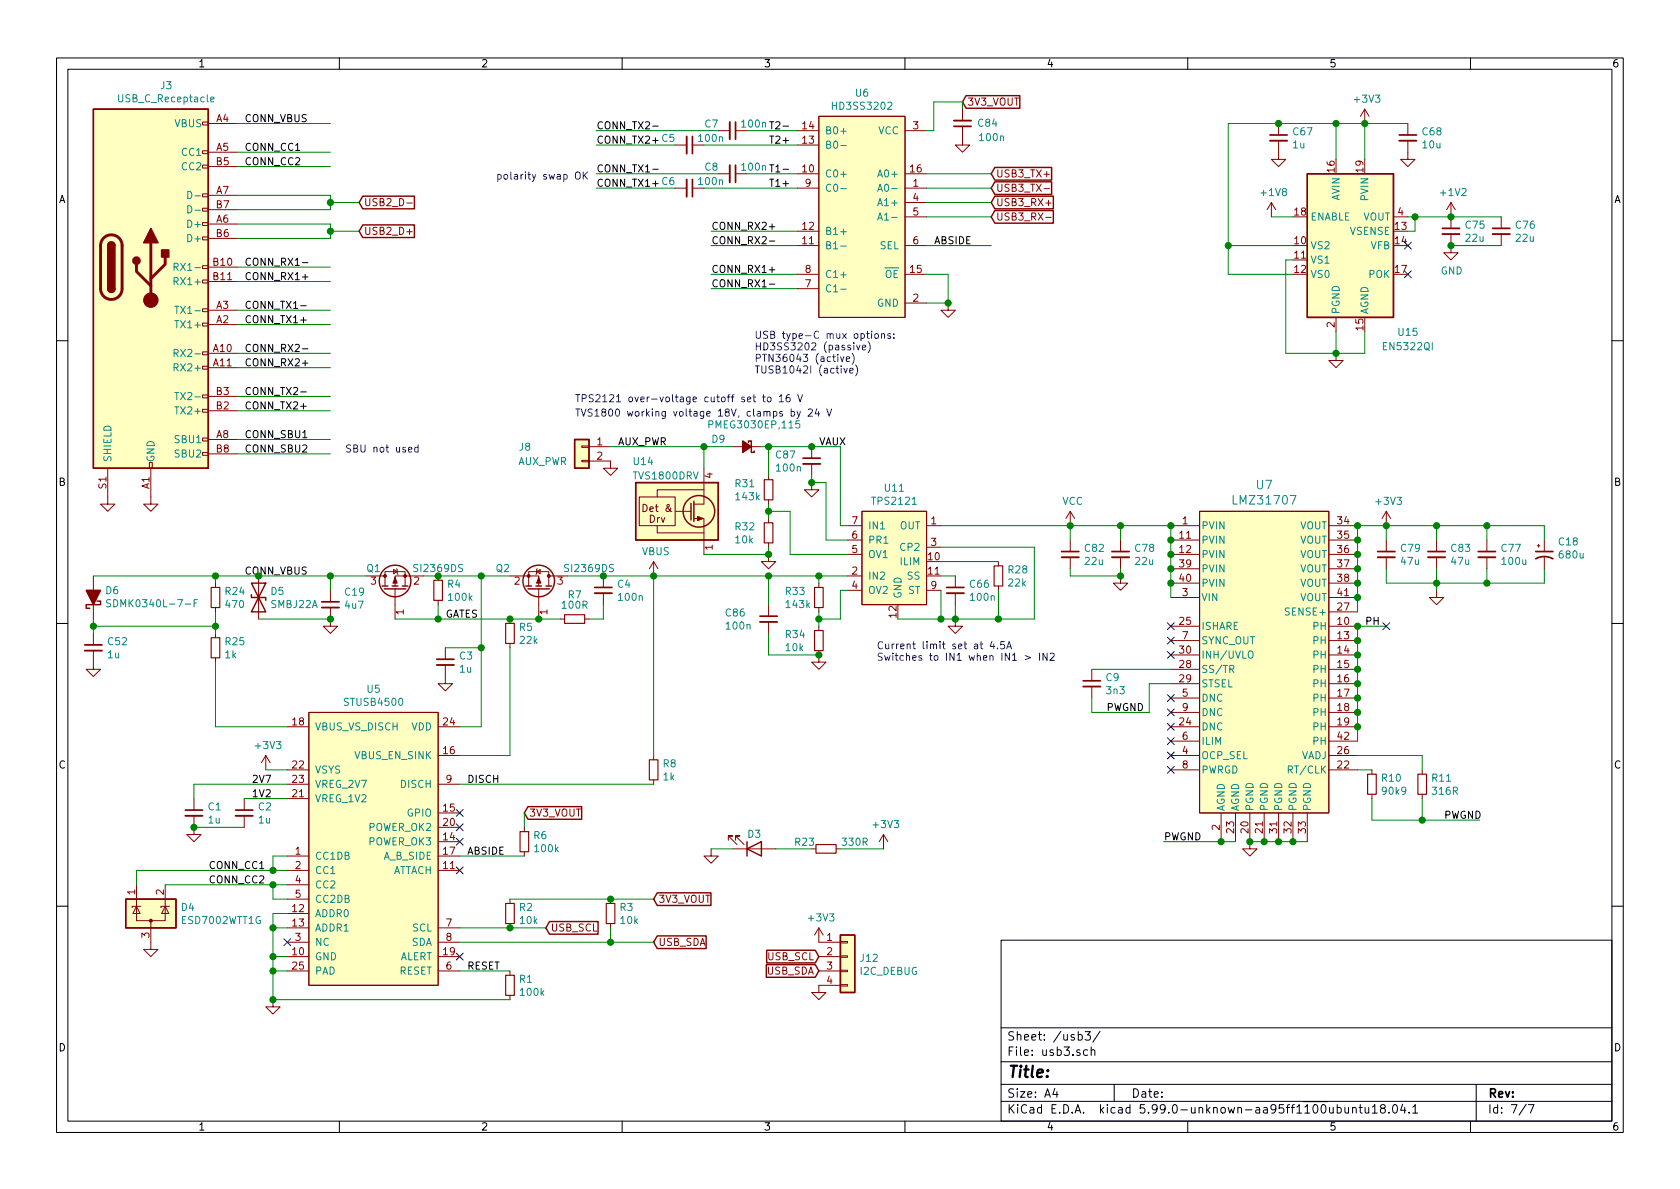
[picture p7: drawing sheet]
<svg xmlns="http://www.w3.org/2000/svg" width="297mm" height="210mm" viewBox="0 0 297 210" stroke-linecap="round" stroke-linejoin="round" font-family="sans-serif">
<g fill="none" stroke="#000" stroke-width=".18">
<path d="M10 10.2h277v190.1h-277zM12 12.2h273v186.1h-273zM60 10.2v2M110 10.2v2M160 10.2v2M210 10.2v2M260 10.2v2M115.4 29.9h1M115.4 22.3h1M138.4 29.9h1M138.4 22.3h1M53.2 54.1h.9"/>
<path d="M53.5 49h.9M53.5 46.4h.9M136 50.3h1M136 47.7h1M136 42.6h1M136 40.1h1M10 60.2h2M53.2 69.3h.9M53.5 64.2h.9M53.5 61.7h.9M53.5 77.4h.8M285 60.2h2"/>
<path d="M10 110.2h2M285 110.2h2M10 160.2h2M177 166.3h108v32h-108zM285 160.2h2M60 198.3v2M110 198.3v2M160 198.3v2M177 194.8h108M177 191.8h108M177 187.8h108M177 181.8h108"/>
<path d="M186.5 192.5l-.4 1h1M186.9 193v1M190.6 183l.5-.1 .3 .3v.4l-.2 .3h-.6M191.9 182.4h.9l-.5 .6 .4 .1v.7l-.2 .1h-.4l-.2-.1M192.3 185.7l-.4-.1-.3 .3v.4l.1 .3h.6M192.9 185.8l.2-.2 .4 .1 .1 .9M192.9 185.1v1.5M194.5 182.4l-1.3 1.9M197 191.8v3M210 198.3v2M236.4 195.9l.5-.1 .2 .3v.4l-.1 .3h-.6M237.8 195.8l.1 1h.3l.2-.1"/>
<path d="M238.4 195.8v1M239.1 196l.3-.2 .3 .1 .1 .9M239.1 195.8v1M240.3 195.8h.6M240.5 195.3v1.3l.4 .2M241.4 195.8v1h.4l.2-.1M242 195.8v1M242.6 195.8l.5-.5v1.5M242.6 196.8h.9M244.4 196l-.3-.3v-.2l.3-.2 .4 .1 .1 .2v.2l-.7 .2-.1 .3v.4l.3 .1h.4l.1-.3v-.4l-.3-.1M245.6 196.7v.1M246.4 195.4l.2-.1a.81 .81 0 0 1 .6 .7 .81 .81 0 0 1-.3 .8h-.2a.81 .81 0 0 1-.6-.6 .81 .81 0 0 1 .3-.8z"/>
<path d="M248 195.3l-.4 1h1M248.4 195.8v1M249.1 196.7v.1M249.8 195.8l.4-.5v1.5M249.8 196.8h.8M260 198.3v2M261 191.8v6.5M269.9 195.3l-1.3 1.9M270.2 195.3h1l-.6 1.5"/>
</g>
<g fill="none" stroke="#840000" stroke-width=".33">
<path d="M121.4 24.1v3.1M121.4 31.7v3.1M129 21.6v3M129 29.2v3.1M168.7 21.3h3M224.5 24.9h3.1M247.4 24.9h3M255 41.4h3.1M263.9 41.4h3.1M142 82h3M187.7 98.5h3.1M196.6 98.5h3"/>
<path d="M243.6 98.5h3M252.5 98.5h3M261.4 98.5h3M15 115.1h3M56.9 107.4h3M77.2 117.6h3.1M105.2 104.9h3M134.4 110h3M167.4 104.9h3M191.5 121.4h3.1M32.8 144.3h3M41.7 144.3h3"/>
</g>
<g fill="none" stroke="#840000" stroke-width=".3">
<path d="M122.4 24.1v3.1M122.4 31.7v3.1M130 21.6v3M130 29.2v3.1M168.7 22.3h3M224.5 23.9h3.1M247.4 23.9h3M255 40.4h3.1M263.9 40.4h3.1M142 81h3M187.7 97.5h3.1M196.6 97.5h3"/>
<path d="M243.6 97.5h3M252.5 97.5h3M261.4 97.5h3M271.5 97.5h3.1M271.5 98.8a3.2 3.2 0 0 1 3.1 0M15 114h3M56.9 106.4h3M77.2 116.6h3.1M105.2 103.9h3M134.4 109h3M167.4 103.9h3M191.5 120.4h3.1"/>
<path d="M32.8 143.3h3M41.7 143.3h3"/>
</g>
<g fill="none" stroke="#840000" stroke-width=".18">
<path d="M170.2 19.3v2M241.3 19.3l-.8 1.3M241.3 19.3v2.5M241.3 19.3l.8 1.3M35.8 39.4h1v.5h-1zM35.8 36.8h1v.5h-1zM35.8 34.3h1v.5h-1zM35.8 29.2h1v.5h-1zM35.8 26.7h1v.5h-1zM35.8 21.6h1v.5h-1zM36.8 21.8h5.1M36.8 26.9h5.1"/>
<path d="M36.8 39.6h5.1M36.8 34.5h5.1M36.8 29.5h5.1M36.8 37.1h5.1M71.9 35.9h1M119.4 33.3h2M119.4 25.6h2M122.4 33.3h2.1M122.4 25.6h2.1M127 30.7h2M127 23.1h2M130 30.7h2.1"/>
<path d="M130 23.1h2.1M141 30.7h3.8M141 23.1h3.8M141 33.3h3.8M141 25.6h3.8M144.8 20.6h15.2v35.5h-15.2zM160 30.7h3.8M160 23.1h3.8M160 33.3h3.8M160 35.8h3.8M160 38.3h3.8M170.2 22.3v3.3h1.2l-1.2 1.3-1.3-1.3h1.3"/>
<path d="M184.6 30.8h1M184.6 33.4h1M184.9 35.9h1M184.9 38.4h1M224.8 35.8l-.8 1.3M224.8 35.8v2.5M224.8 35.8l.8 1.3M226.1 24.9v3.3h1.2l-1.2 1.3-1.3-1.3h1.3M226.1 21.8v2.1M246.4 38.3h2.5M248.9 24.9v3.3h1.3l-1.3 1.3-1.3-1.3h1.3M248.9 21.8v2.1"/>
<path d="M256.5 35.8v4.6M256.5 35.8l-.7 1.3M256.5 35.8l.8 1.3M265.4 38.3v2.1M35.8 57.1h1v.6h-1zM35.8 54.6h1v.5h-1zM35.8 49.5h1v.5h-1zM35.8 47h1v.5h-1zM35.8 41.9h1v.5h-1zM36.8 57.4h5.1M36.8 54.9h5.1M36.8 47.2h5.1"/>
<path d="M36.8 49.8h5.1M36.8 42.2h5.1M71.9 41h1M141 43.4h3.8M141 40.9h3.8M141 48.5h3.8M141 51h3.8M160 43.4h3.8M160 48.5h3.8M160 53.6h3.8M167.6 53.6v1.3h1.3l-1.3 1.2-1.2-1.2h1.2M228.6 46h2.5"/>
<path d="M236.2 56.1v2.6M256.5 41.4v3.3h1.3l-1.3 1.3-1.2-1.3h1.2M265.4 41.4v2M35.8 77.5h1v.5h-1zM35.8 72.4h1v.5h-1zM35.8 69.8h1v.6h-1zM35.8 64.8h1v.5h-1zM35.8 62.2h1v.5h-1zM36.8 62.5h5.1M36.8 65h5.1M36.8 77.7h5.1M36.8 72.6h5.1"/>
<path d="M36.8 70.1h5.1M102.9 78.9h1.2v.2h-1.2zM104.1 79h3.8M129.5 79h5.1M143.5 79v2M236.2 62.5v1.2h1.3l-1.3 1.3-1.3-1.3h1.3M19 82.8v6.3h1.3l-1.3 1.3-1.2-1.3h1.2M26.4 81.8h.5v1h-.5zM26.7 82.8v6.3h1.2l-1.2 1.3-1.3-1.3h1.3M35.8 80h1v.5h-1zM36.8 80.3h5.1M102.9 81.4h1.2v.3h-1.2z"/>
<path d="M104.1 81.5h3.8v1.3h1.3l-1.3 1.3-1.2-1.3h1.2M113 87.9h6.4v5.1h-6.4zM115.6 99.3v2.5M115.6 99.3l-.8 1.3M115.6 99.3l.7 1.3M116.2 93v1.2h8.3M119.4 90.4h2.8M122.7 91.7h1.8v6.3M124.5 86.6h-8.3v1.3M124.5 82.8v6.3h-1.8M135.9 98v1.3h1.3l-1.3 1.3-1.3-1.3h1.3M135.9 84.1v.7"/>
<path d="M135.9 88.4v.7M135.9 91.7v.8M135.9 96v.8M143.5 85.3v1.3h1.3l-1.3 1.3-1.3-1.3h1.3M143.5 82v2.1M149.9 93h2.5M149.9 98h2.5M149.9 95.5h2.5M152.4 90.4h11.4v16.5h-11.4zM163.8 93h2.6M163.8 96.8h2.6M176.5 99.3v.8"/>
<path d="M189.2 90.4l-.7 1.3M189.2 90.4v2.6M189.2 95.5v2M189.2 98.5v2.1M189.2 90.4l.8 1.3M198.1 95.5v2M198.1 98.5v2.1M207 93h5.1M207 98h5.1M207 95.5h5.1M212.1 90.4h22.8v53.4h-22.8zM234.9 93h5.1"/>
<path d="M234.9 98h5.1M234.9 95.5h5.1M245.1 90.4v2.6M245.1 95.5v2M245.1 98.5v2.1M245.1 90.4l-.8 1.3M245.1 90.4l.8 1.3M254 95.5v2M254 98.5v2.1M262.9 95.5v2M262.9 98.5v2.1M271.8 96.5h.5"/>
<path d="M272 96.3v.5M273 95.5v2M273 98.5v2.1M16.5 115.1v3.3h1.3l-1.3 1.2-1.3-1.2h1.3M16.5 101.8v7.7M16.5 112v2M38.1 103.1v.8M38.1 107.4v.8M38.1 112v.8M38.1 116.3v.8M45.7 101.8v7.7M58.4 107.4v3.3h1.3l-1.3 1.3-1.3-1.3h1.3"/>
<path d="M58.4 104.4v2M67.3 101.8h.8M68.1 103.6v-2.5h3.5v2.5M69.6 100.7l.6 .4-.6 .4zM69.8 104.1v5.4M70.1 100.6l.1 .1v.8l.2 .1M74.9 101.8h-5.1v1.8M77.5 101.8v.8M77.5 106.2v.7M78.7 117.6v3.3h1.3l-1.3 1.3-1.2-1.3h1.2M78.7 114.5v2.1M90.2 101.8h5v1.8"/>
<path d="M90.2 109.5v.7M90.2 113.8v.7M93.5 103.6v-2.5h3.5v2.5M94.9 101.1l.6-.4v.8zM95 100.6l-.1 .1v.8l-.2 .1M95.2 104.1v5.4M97 101.8h3.3M99.1 109.5h.7M103.4 109.5h.7M106.7 101.8v2.1M106.7 104.9v2M135.9 106.9v2.1"/>
<path d="M135.9 110v2M144.8 115.1v2h1.2l-1.2 1.3-1.3-1.3h1.3M144.8 103.1v.8M144.8 107.4v.8M144.8 110.7v.8M149.9 101.8h2.5M149.9 104.4h2.5M163.8 101.8h2.6M163.8 104.4h2.6M168.9 109.5v1.2h1.3l-1.3 1.3-1.3-1.3h1.3M168.9 101.8v2.1M168.9 104.9v2"/>
<path d="M176.5 103.6v.8M193 118.4v2M198.1 101.8v1.3h1.3l-1.3 1.3-1.3-1.3h1.3M207 110.7h5.1M207 113.3h5.1M207 115.8h5.1M207 118.4h5.1M207 105.7h5.1M207 100.6h5.1M207 103.1h5.1M234.9 110.7h5.1M234.9 113.3h5.1"/>
<path d="M234.9 115.8h5.1M234.9 118.4h5.1M234.9 108.2h5.1M234.9 105.7h5.1M234.9 100.6h5.1M234.9 103.1h5.1M254 104.4v1.3h1.3l-1.3 1.2-1.3-1.2h1.3M47 133.6l-.8 1.3M47 133.6v2.5M47 133.6l.8 1.3M50.8 128.5h3.8M50.8 136.1h3.8"/>
<path d="M50.8 138.7h3.8M54.6 126h22.9v48.2h-22.9zM77.5 133.6h3.8M77.5 128.5h3.8M77.5 138.7h3.8M115.6 133.6v.8M115.6 137.9v.8M193 121.4v2M207 133.6h5.1M207 128.5h5.1M207 136.1h5.1M207 120.9h5.1"/>
<path d="M207 123.4h5.1M207 126h5.1M207 131.1h5.1M234.9 133.6h5.1M234.9 128.5h5.1M234.9 136.1h5.1M234.9 120.9h5.1M234.9 123.4h5.1M234.9 126h5.1M234.9 131.1h5.1M242.6 136.1v.8M251.5 136.1v.8"/>
<path d="M24.1 156.5v3.8M29.2 156.5v3.8M34.3 144.3v3.3h1.3l-1.3 1.2-1.3-1.2h1.3M34.3 141.2v2.1M43.2 141.2v2.1M43.2 144.3v2M50.8 151.4h3.8M50.8 153.9h3.8M50.8 141.2h3.8M50.8 156.5h3.8M50.8 159h3.8M77.5 151.4h3.8"/>
<path d="M77.5 153.9h3.8M77.5 148.8h3.8M77.5 143.8h3.8M77.5 146.3h3.8M90.2 159v.8M92.7 146.3v.8M92.7 150.6v.8M107.9 159v.8M125.7 150.1v1.3h1.3l-1.3 1.2-1.2-1.2h1.2M128.8 148.6v-.8h.7h-.7l1.5 1.5M129.5 150.1h7.7M130 148.6v-.8h.8h-.8l1.6 1.5"/>
<path d="M147.8 150.1h.8M156.2 147.6l-.8 1.2M156.2 147.6v2.5M156.2 147.6l.8 1.2M215.9 143.8v5M218.4 143.8v5M221 143.8v6.3h1.2l-1.2 1.3-1.3-1.3h1.3M223.5 143.8v5M226.1 143.8v5M228.6 143.8v5M231.1 143.8v5M242.6 140.5v.7"/>
<path d="M251.5 140.5v.7M24.1 160.3v2.5h5.1v-2.5M24.1 160.3l.7 1.2h-1.3zM24.9 160.3h-1.5v.2M26.7 162.8v5.1h1.2l-1.2 1.3-1.3-1.3h1.3M29.2 160.3l.6 1.2h-1.2zM30 160.3h-1.6v.2M48.3 176.8v1.2h1.2l-1.2 1.3-1.3-1.3h1.3M50.8 166.6h3.8M50.8 169.2h3.8M50.8 171.7h3.8M50.8 161.5h3.8"/>
<path d="M50.8 164.1h3.8M77.5 166.6h3.8M77.5 169.2h3.8M77.5 171.7h3.8M77.5 164.1h3.8M90.2 163.3v.8M90.2 171.7v.8M90.2 176v.8M107.9 163.3v.8M144.8 164.1l-.8 1.2M144.8 164.1v2.5h3.8M144.8 164.1l.7 1.2"/>
<path d="M144.8 169.2h3.8M144.8 171.7h3.8M148.6 174.1h1.3v.3h-1.3zM148.6 171.6h1.3v.2h-1.3zM148.6 166.5h1.3v.2h-1.3zM148.6 169h1.3v.3h-1.3zM148.6 174.2h-3.8v1.3h1.2l-1.2 1.3-1.3-1.3h1.3"/>
</g>
<g fill="none" stroke="#840000" stroke-width=".2">
<path d="M135.1 84.8h1.6v3.6h-1.6zM135.1 92.5h1.6v3.5h-1.6zM37.3 103.9h1.6v3.5h-1.6zM37.3 112.8h1.6v3.5h-1.6zM76.7 102.6h1.5v3.6h-1.5zM89.4 110.2h1.5v3.6h-1.5zM99.8 108.7h3.6v1.5h-3.6zM144 111.5h1.5v3.6h-1.5zM144 103.9h1.5v3.5h-1.5zM175.8 100.1h1.5v3.5h-1.5zM114.8 134.4h1.5v3.5h-1.5zM241.8 136.9h1.5v3.6h-1.5z"/>
<path d="M250.7 136.9h1.5v3.6h-1.5zM89.4 159.8h1.5v3.5h-1.5zM91.9 147.1h1.6v3.5h-1.6zM107.2 159.8h1.5v3.5h-1.5zM144.3 149.3h3.5v1.6h-3.5zM89.4 172.5h1.5v3.5h-1.5z"/>
</g>
<g fill="none" stroke="#840000" stroke-width=".25">
<path d="M16.5 19.3h20.3v63.5h-20.3zM170.8 16.9h9.5v2.2h-9.5l-.6-1.1zM64.1 39.8h9.2v2.2h-9.2l-.6-1.1zM64.1 34.7h9.2v2.2h-9.2l-.6-1.1zM175.9 29.6h10v2.2h-10l-.6-1.1zM175.9 37.2h10.3v2.3h-10.3l-.6-1.2zM175.9 34.7h10.3v2.2h-10.3l-.6-1.1zM175.9 32.2h10v2.2h-10l-.6-1.1zM231.1 30.7h15.3v25.4h-15.3zM19 51a.64 .64 0 0 0 .7 .7 .64 .64 0 0 0 .6-.7M19 43.4a.64 .64 0 0 1 .7-.6 .64 .64 0 0 1 .6 .6M101.6 77.7h2.5v5.1h-2.5z"/>
<path d="M132.3 78.2v-.2h.5v2h.5v-.2M112.4 85.3h14.6v10.2h-14.6zM122.2 89v2.9M122.7 88.6v3.6M17.1 106.3h.7v.6h-2.6v.7h.7M44.4 105.2v.5h2.6v.5M44.4 103.1l2.6 5.1h-2.6l2.6-5.1zM67.6 103.6h1M67.9 104.1h3.9M69.3 103.6h1.1M71.1 103.6h1M93 103.6h1"/>
<path d="M93.3 104.1h3.9M94.7 103.6h1.1M96.5 103.6h1M22.2 159h8.9v5.1h-8.9zM93.3 142.6h9.5v2.3h-9.5l-.6-1.1zM116.2 157.9h9.5v2.2h-9.5l-.6-1.1zM132.1 150.1l2.5-1.3v2.6zM132.1 148.8v2.6M97.2 163h8.5v2.2h-8.5l-.7-1.1zM116.2 165.5h8.7v2.2h-8.7l-.6-1.1zM135.5 170.6h8.6l.7 1.1-.7 1.1h-8.6zM135.6 168h8.5l.7 1.2-.7 1.1h-8.5z"/>
<path d="M148.6 165.3h2.5v10.2h-2.5z"/>
<circle cx="123.6" cy="90.4" r="2.79"/>
<circle cx="69.8" cy="102.7" r="2.79"/>
<circle cx="95.2" cy="102.7" r="2.79"/>
</g>
<g fill="#840000" stroke="#840000" stroke-width=".18">
<path d="M69.8 102.1l.4 1h-.7z"/>
<path d="M123.3 91.3l1 .4-1 .4z"/>
<path d="M95.2 102.1l.4 1h-.7z"/>
<circle cx="71.6" cy="101.8" r=".25"/>
<circle cx="68.1" cy="101.8" r=".25"/>
<circle cx="26.7" cy="162.8" r=".25"/>
<circle cx="26.7" cy="53.1" r="1.27"/>
<circle cx="93.5" cy="101.8" r=".25"/>
<circle cx="97" cy="101.8" r=".25"/>
</g>
<g fill="#ffffc2" stroke="#ffffc2" stroke-width=".18">
<path d="M152.4 90.4h11.4v16.5h-11.4z"/>
<path d="M112.4 85.3h14.6v10.2h-14.6z"/>
<path d="M22.2 159h8.9v5.1h-8.9z"/>
<path d="M148.6 165.3h2.5v10.2h-2.5z"/>
<path d="M54.6 126h22.9v48.2h-22.9z"/>
<path d="M16.5 19.3h20.3v63.5h-20.3z"/>
<path d="M101.6 77.7h2.5v5.1h-2.5z"/>
<path d="M212.1 90.4h22.8v53.4h-22.8z"/>
<path d="M144.8 20.6h15.2v35.5h-15.2z"/>
<path d="M231.1 30.7h15.3v25.4h-15.3z"/>
</g>
<g fill="#840000" stroke="#840000" stroke-width=".25">
<path d="M15.2 104.4h2.6l-1.3 2.5z"/>
<path d="M19 51h1.3a.64 .64 0 0 1-.6 .7 .64 .64 0 0 1-.7-.7z"/>
<path d="M19.2 43a.64 .64 0 0 1 .7-.2 .64 .64 0 0 1 .4 .6h-1.3z"/>
<path d="M19 43.4h1.3v7.6h-1.3z"/>
<path d="M28.6 44.2h1.2v1.3h-1.2z"/>
<path d="M26.7 40.4l1.2 2.5h-2.5z"/>
<path d="M131.3 78l1.5 1-1.5 1z"/>
<circle cx="24.1" cy="46.1" r=".63"/>
</g>
<g fill="none" stroke="#008484" stroke-width=".18">
<path d="M37.2 17.6l.7-.1-.1-.3h-.4l-.2 .1 .1 .7h.5M33.2 33.8a.64 .64 0 0 1 .7 .7 .64 .64 0 0 1-.7 .6zM33.2 36.4a.64 .64 0 0 1 .7 .6 .64 .64 0 0 1-.7 .7zM34.5 34.6h.9M34.5 37.2h.9M148.7 25.7h.9M148.7 23.2h.9M148.7 33.4h.9M155.2 33.8l.4-1.2 .4 1.2M155.2 38.9l.4-1.2 .4 1.2M155.3 33.5h.6M155.3 38.6h.6"/>
<path d="M30.8 47.2l.6-.1 .1-.1-.1-.3-.6-.2v1.3M30.8 49.7h.6l.1-.2-.1-.3-.6-.1v1.3M30.9 56.7h.7M30.9 54.2h.7M31.1 47.2l.4 .6M31.3 54.2v1.2M148.7 43.5h.9M148.7 41h.9M148.7 51.1h.9M30.8 62.4h.6l.1-.2-.1-.3-.6-.1v1.3M30.8 65l.6-.1 .1-.2-.1-.3-.6-.1v1.3M30.9 71.9h.7"/>
<path d="M30.9 69.4h.7M31.1 62.4l.4 .7M31.3 69.4v1.3M125.3 75.1l.6-.1 .2-.2-.1-.3-.7-.1v1.3M141.4 74.4h-.6l-.1 .6 .2-.1 .4 .1 .1 .1v.5l-.2 .1-.5-.1M19.6 106.1l-.5-.1-.2 .2v.3l.5 .3 .2 .3-.3 .2-.5-.1M34.3 106.6h.4M34.9 106h-.6v1.3M217.4 118.3h.6l.2-.2-.1-.3-.7-.1v1.2M217.7 118.3l.5 .6M220.8 115.3l.2-.2a.43 .43 0 0 1 .6 .4v.5a.42 .42 0 0 1-.5 .4 .42 .42 0 0 1-.4-.4z"/>
</g>
<path d="M18.3 42.1a1.91 1.91 0 0 1 2.1-.4 1.91 1.91 0 0 1 1.2 1.7v7.7a1.91 1.91 0 0 1-1.9 1.9 1.91 1.91 0 0 1-1.9-1.9v-7.8l.2-.7zM24.1 46.7v1.3l2.6 2.5M26.7 42.9v10.2M29.2 45.5v1.2l-2.5 2.6" fill="none" stroke="#840000" stroke-width=".51"/>
<g fill="none" stroke="#0000c2" stroke-width=".18">
<path d="M101.8 30.6l.2-.2a.43 .43 0 0 1 .6 .4v.5a.42 .42 0 0 1-.4 .4 .42 .42 0 0 1-.5-.4zM103.1 30.4v1.3M103.3 31l.6 .7M103.9 30.4l-.8 .7M153.2 59h.5M153.4 58.6v1.1l.3 .1M154.1 58.6v.1M154.1 59v.8M154.8 59.1l.3-.1 .2 .2v.4l-.2 .2h-.3l-.1-.2zM155.9 59.1l.1-.1 .3 .1 .1 .7M155.9 59v.8M157.4 59.1l-.3-.1-.1 .2v.2l.4 .1v.3h-.4"/>
<path d="M158 59.7v.1M158 59.1v.1M72.2 79.5l.6-.1v-.2l-.4-.1-.2 .2 .1 .6h.5M73.9 79.2l-.3-.1-.3 .2 .1 .6h.5M73.9 78.7v1.2M133.1 70.2h.5M133.3 69.8v1.1l.3 .2M134.8 70.2h.5M135 69.8v1.1l.3 .2M135.7 70.3l.2-.1 .4 .1v.5l-.1 .2-.3 .1-.2-.2zM137.8 70.1l.3-.3v1.3M137.8 71.1h.7"/>
<path d="M139.6 69.8h-.4a.86 .86 0 0 0 0 1.3l.5-.2v-.4l-.2-.2h-.3l-.2 .2M139.9 72.8l.4-.1 .2 .3-.1 .5h-.5M139.9 72.3v1.3M140.9 72.7l.3 .9M141 69.8l.5 1.3 .4-1.3M141.5 72.7l-.4 1.2-.2 .1M142.9 72.4l.5-.1 .2 .4-.7 .9h.7M144.4 72.3l-.3 .9h.8M144.7 72.7v.9M146.2 72.3l.4 1.3 .4-1.3M148.6 63.1l.3 .8 .3-.8M149.2 65.1l.3 .9 .3-.9"/>
<path d="M149.6 63.5l.6-.1v-.3h-.4l-.2 .2 .1 .6h.5M150.2 65.6l.6-.2v-.2l-.4-.1-.2 .2 .1 .6h.5M150.7 62.5a1.46 1.46 0 0 1 0 1.9M151.3 64.5a1.46 1.46 0 0 1 0 2M151.4 61l.4 .9 .3-.9M152.5 61.5l.6-.2-.1-.2-.3-.1-.2 .2v.6h.5M153.5 60.4a1.46 1.46 0 0 1 0 2M175.4 113.4l-.3 .9h.8M175.7 113.9v.8M176.4 114.6v.1M177.6 113.5h-.6l-.1 .6 .2-.2 .4 .1 .1 .2v.4l-.2 .1-.5-.1M178 114.7l.4-1.2 .4 1.2"/>
<path d="M178.1 114.4h.6M181.3 115.9l.9 .4-.9 .4M183.8 115.5v1.3M185.1 115.5v1.3l-.7-1.3v1.3M185.7 115.6l.5-.1 .2 .4-.8 .9h.8"/>
</g>
<g fill="none" stroke="#008400" stroke-width=".18">
<path d="M170.2 19.3v-1.3h-5.1v5.1h-1.3M41.9 21.8h16.5M41.9 34.5h16.5v2.6h-16.5M41.9 39.6h16.5v2.6h-16.5M41.9 26.9h16.5M41.9 29.5h16.5M58.4 35.8h5.1M105.4 30.7h21.6M105.4 33.3h14M105.4 23.1h21.6M105.4 25.6h14M124.5 33.3h16.5"/>
<path d="M124.5 25.6h16.5M132.1 30.7h8.9M132.1 23.1h8.9M163.8 30.7h11.5M163.8 33.3h11.5M163.8 38.3h11.5M163.8 35.8h11.5M224.8 38.3h3.8M236.2 21.8v6.4M241.3 21.8v6.4M248.9 21.8h-31.7v26.7h11.4M248.9 38.3h16.5"/>
<path d="M250.2 38.3v2.6h-1.3M41.9 47.2h16.5M41.9 49.8h16.5M41.9 54.9h16.5M41.9 57.4h16.5M58.4 40.9h5.1M125.7 48.5h15.3M125.7 43.4h15.3M125.7 40.9h15.3M125.7 51h15.3M163.8 48.5h3.8v5.1h-3.8M163.8 43.4h11.5"/>
<path d="M217.2 43.4h11.4M228.6 46h-1.3v16.5h14v-3.8M236.2 58.7v3.8M256.5 43.4h8.9M41.9 62.5h16.5M41.9 65h16.5M41.9 77.7h16.5M41.9 72.6h16.5M41.9 70.1h16.5M107.9 79h21.6M124.5 79v3.8M134.6 79h14v14h1.3"/>
<path d="M135.9 79v5.1M41.9 80.3h16.5M135.9 89.1v2.6M135.9 96.8v1.2h-11.4M135.9 90.4h3.8v7.6h10.2M143.5 84.1v1.2h2.5v10.2h3.9M166.4 96.8h16.5v12.7h-24.2M166.4 93h40.6v12.7M166.4 99.3h10.1M189.2 93v2.5M198.1 93v2.5M245.1 93v2.5"/>
<path d="M254 93v2.5M262.9 93v2.5M273 95.5v-2.5h-33v15.2M16.5 101.8h48.3M16.5 110.7h21.6M16.5 109.5v2.5M38.1 101.8v1.3M38.1 108.2v3.8M38.1 117.1v11.4h12.7M45.7 109.5h12.7M58.4 101.8v2.6M69.8 109.5h29.3"/>
<path d="M74.9 101.8h15.3M77.5 106.9v2.6M78.7 114.5h6.4M85.1 101.8v26.7h-3.8M90.2 114.5v19.1h-8.9M100.3 101.8h49.6M106.7 106.9v2.6h-2.6M115.6 101.8v31.8M135.9 101.8v5.1M135.9 112v3.8h8.9M144.8 101.8v1.3M144.8 108.2v2.5"/>
<path d="M149.9 104.4h-1.3v5.1h-3.8M166.4 104.4v5.1M166.4 101.8h2.5M168.9 106.9v2.6M176.5 104.4v5.1M189.2 100.6v1.2h8.9v-1.2M193 118.4h14M245.1 110.7h-5.1v20.4M245.1 100.6v2.5h27.9v-2.5M254 100.6v3.8M262.9 100.6v2.5M47 136.1h3.8"/>
<path d="M50.8 138.7h-16.5v2.5M81.3 138.7h34.3M207 120.9h-3.8v5.1h-10.2v-2.6M240 133.6h11.5v2.5M240 136.1h2.6M29.2 156.5h21.6M34.3 146.3h8.9M43.2 141.2h7.6M48.3 156.5v2.5h2.5M50.8 151.4h-2.5v2.5M50.8 153.9h-26.7v2.6M81.3 151.4h11.4"/>
<path d="M90.2 159h25.4M92.7 143.8v2.5M125.7 150.1h3.8M137.2 150.1h6.3M148.6 150.1h7.6M205.7 148.8h12.7M221 148.8h10.1M242.6 141.2v3.8h19M251.5 141.2v3.8M48.3 164.1h2.5M48.3 171.7h2.5M48.3 169.2h2.5"/>
<path d="M50.8 161.5h-2.5v15.3h41.9M81.3 166.6h34.3M81.3 164.1h15.2M81.3 171.7h8.9M107.9 164.1v2.5"/>
</g>
<g fill="none" stroke="#000084" stroke-width=".18">
<path d="M248.3 47.9l1.2 1.2M248.3 42.8l1.2 1.2M249.5 47.9l-1.2 1.2M249.5 42.8l-1.2 1.2M206.4 110.1l1.2 1.2M206.4 115.2l1.2 1.2M206.4 112.7l1.2 1.2M207.6 110.1l-1.2 1.2M207.6 115.2l-1.2 1.2M207.6 112.7l-1.2 1.2M244.5 110.1l1.2 1.2M245.7 110.1l-1.2 1.2"/>
<path d="M206.4 125.4l1.2 1.2M206.4 127.9l1.2 1.2M206.4 122.8l1.2 1.2M206.4 135.5l1.2 1.2M206.4 133l1.2 1.2M206.4 130.4l1.2 1.3M207.6 125.4l-1.2 1.2M207.6 127.9l-1.2 1.2M207.6 122.8l-1.2 1.2M207.6 135.5l-1.2 1.2M207.6 133l-1.2 1.2M207.6 130.4l-1.2 1.3"/>
<path d="M80.7 145.7l1.2 1.2M80.7 143.1l1.2 1.3M80.7 153.3l1.2 1.2M80.7 148.2l1.2 1.2M81.9 145.7l-1.2 1.2M81.9 143.1l-1.2 1.3M81.9 153.3l-1.2 1.2M81.9 148.2l-1.2 1.2M50.2 166l1.2 1.2M51.4 166l-1.2 1.2M80.7 168.5l1.2 1.3M81.9 168.5l-1.2 1.3"/>
</g>
<g fill="#008400" stroke="#008400" stroke-width=".25">
<circle cx="124.5" cy="79" r=".51"/>
<circle cx="115.6" cy="101.8" r=".51"/>
<circle cx="135.9" cy="90.4" r=".51"/>
<circle cx="135.9" cy="98" r=".51"/>
<circle cx="135.9" cy="101.8" r=".51"/>
<circle cx="144.8" cy="101.8" r=".51"/>
<circle cx="144.8" cy="109.5" r=".51"/>
<circle cx="144.8" cy="115.8" r=".51"/>
<circle cx="143.5" cy="79" r=".51"/>
<circle cx="135.9" cy="79" r=".51"/>
<circle cx="143.5" cy="85.3" r=".51"/>
<circle cx="221" cy="148.8" r=".51"/>
<circle cx="215.9" cy="148.8" r=".51"/>
<circle cx="223.5" cy="148.8" r=".51"/>
<circle cx="226.1" cy="148.8" r=".51"/>
<circle cx="228.6" cy="148.8" r=".51"/>
<circle cx="90.2" cy="164.1" r=".51"/>
<circle cx="48.3" cy="153.9" r=".51"/>
<circle cx="48.3" cy="156.5" r=".51"/>
<circle cx="34.3" cy="146.3" r=".51"/>
<circle cx="48.3" cy="169.2" r=".51"/>
<circle cx="48.3" cy="164.1" r=".51"/>
<circle cx="48.3" cy="171.7" r=".51"/>
<circle cx="48.3" cy="176.8" r=".51"/>
<circle cx="58.4" cy="40.9" r=".51"/>
<circle cx="58.4" cy="35.8" r=".51"/>
<circle cx="58.4" cy="101.8" r=".51"/>
<circle cx="58.4" cy="109.5" r=".51"/>
<circle cx="16.5" cy="110.7" r=".51"/>
<circle cx="38.1" cy="110.7" r=".51"/>
<circle cx="38.1" cy="101.8" r=".51"/>
<circle cx="108" cy="166.6" r=".51"/>
<circle cx="108" cy="159" r=".51"/>
<circle cx="85.1" cy="114.5" r=".51"/>
<circle cx="106.7" cy="101.8" r=".51"/>
<circle cx="95.3" cy="109.5" r=".51"/>
<circle cx="90.2" cy="109.5" r=".51"/>
<circle cx="77.5" cy="109.5" r=".51"/>
<circle cx="77.5" cy="101.8" r=".51"/>
<circle cx="85.1" cy="101.8" r=".51"/>
<circle cx="241.3" cy="21.8" r=".51"/>
<circle cx="226.1" cy="21.8" r=".51"/>
<circle cx="236.2" cy="21.8" r=".51"/>
<circle cx="217.2" cy="43.4" r=".51"/>
<circle cx="176.5" cy="109.5" r=".51"/>
<circle cx="166.4" cy="109.5" r=".51"/>
<circle cx="167.6" cy="53.6" r=".51"/>
<circle cx="198.1" cy="101.8" r=".51"/>
<circle cx="189.2" cy="93" r=".51"/>
<circle cx="198.1" cy="93" r=".51"/>
<circle cx="207" cy="93" r=".51"/>
<circle cx="207" cy="95.5" r=".51"/>
<circle cx="207" cy="100.6" r=".51"/>
<circle cx="207" cy="98" r=".51"/>
<circle cx="168.9" cy="109.5" r=".51"/>
<circle cx="207" cy="103.1" r=".51"/>
<circle cx="240" cy="103.1" r=".51"/>
<circle cx="240" cy="100.6" r=".51"/>
<circle cx="240" cy="98" r=".51"/>
<circle cx="240" cy="105.7" r=".51"/>
<circle cx="240" cy="110.7" r=".51"/>
<circle cx="262.9" cy="93" r=".51"/>
<circle cx="262.9" cy="103.1" r=".51"/>
<circle cx="254" cy="103.1" r=".51"/>
<circle cx="245.1" cy="93" r=".51"/>
<circle cx="240" cy="93" r=".51"/>
<circle cx="240" cy="95.5" r=".51"/>
<circle cx="254" cy="93" r=".51"/>
<circle cx="240" cy="118.4" r=".51"/>
<circle cx="240" cy="115.8" r=".51"/>
<circle cx="240" cy="123.4" r=".51"/>
<circle cx="240" cy="126" r=".51"/>
<circle cx="240" cy="120.9" r=".51"/>
<circle cx="251.5" cy="145" r=".51"/>
<circle cx="240" cy="128.5" r=".51"/>
<circle cx="240" cy="113.3" r=".51"/>
<circle cx="250.2" cy="38.3" r=".51"/>
<circle cx="256.5" cy="43.4" r=".51"/>
<circle cx="236.2" cy="62.5" r=".51"/>
<circle cx="256.5" cy="38.3" r=".51"/>
</g>
<text font-size="2.8" x="178" y="190.6">Title:</text>
<g font-size="2.1" fill="#008484">
<text x="218.4" y="89.2">LMZ31707</text>
<text x="222.2" y="86.5">U7</text>
</g>
<g font-size="2.1">
<text x="178" y="184">Sheet: /usb3/</text>
<text x="178" y="186.7">File: usb3.sch</text>
<text x="178" y="196.9">KiCad E.D.A. kicad 5.99.0-unknown-aa95ff1100ubuntu18.04.1</text>
<text x="178" y="194.1">Size: A4</text>
<text x="200" y="194.1">Date:</text>
<text x="263" y="194.1">Rev:</text>
<text x="263" y="196.9">Id: 7/7</text>
</g>
<g font-size="1.8">
<text x="35" y="11.9">1</text>
<text x="85" y="11.9">2</text>
<text x="135" y="11.9">3</text>
<text x="185" y="11.9">4</text>
<text x="235" y="11.9">5</text>
<text x="285" y="11.9">6</text>
<text x="43.2" y="21.6">CONN_VBUS</text>
<text x="105.4" y="22.9">CONN_TX2-</text>
<text x="131.3" y="22.5">100n T2-</text>
<text x="43.2" y="26.7">CONN_CC1</text>
<text x="43.2" y="29.2">CONN_CC2</text>
<text x="105.4" y="25.4">CONN_TX2+ C5</text>
<text x="135.9" y="25.4">T2+</text>
<text x="10.3" y="35.9">A</text>
<text x="105.4" y="33">CONN_TX1+ C6</text>
<text x="105.4" y="30.5">CONN_TX1-</text>
<text x="131.3" y="30.2">100n T1-</text>
<text x="135.9" y="33">T1+</text>
<text x="285.3" y="35.9">A</text>
<text x="125.7" y="40.6">CONN_RX2+</text>
<text x="43.2" y="47">CONN_RX1-</text>
<text x="125.7" y="43.2">CONN_RX2-</text>
<text x="165.1" y="43.2">ABSIDE</text>
<text x="43.2" y="49.5">CONN_RX1+</text>
<text x="125.7" y="50.8">CONN_RX1-</text>
<text x="125.7" y="48.3">CONN_RX1+</text>
<text x="43.2" y="57.1">CONN_TX1+</text>
<text x="43.2" y="54.6">CONN_TX1-</text>
<text x="43.2" y="64.8">CONN_RX2+</text>
<text x="43.2" y="62.2">CONN_RX2-</text>
<text x="43.2" y="69.8">CONN_TX2-</text>
<text x="43.2" y="72.4">CONN_TX2+</text>
<text x="43.2" y="77.5">CONN_SBU1</text>
<text x="43.2" y="80">CONN_SBU2</text>
<text x="109.2" y="78.7">AUX_PWR</text>
<text x="144.8" y="78.7">VAUX</text>
<text x="10.3" y="85.9">B</text>
<text x="285.3" y="85.9">B</text>
<text x="78.7" y="109.2">GATES</text>
<text x="241.3" y="110.5">PH</text>
<text x="195.6" y="125.7">PWGND</text>
<text x="10.3" y="135.9">C</text>
<text x="285.3" y="135.9">C</text>
<text x="44.4" y="138.4">2V7</text>
<text x="44.4" y="141">1V2</text>
<text x="82.5" y="138.4">DISCH</text>
<text x="205.7" y="148.6">PWGND</text>
<text x="255.3" y="144.8">PWGND</text>
<text x="36.8" y="153.7">CONN_CC1</text>
<text x="82.5" y="151.1">ABSIDE</text>
<text x="36.8" y="156.2">CONN_CC2</text>
<text x="82.5" y="171.4">RESET</text>
<text x="10.3" y="185.9">D</text>
<text x="285.3" y="185.9">D</text>
<text x="35" y="199.9">1</text>
<text x="85" y="199.9">2</text>
<text x="135" y="199.9">3</text>
<text x="185" y="199.9">4</text>
<text x="235" y="199.9">5</text>
<text x="285" y="199.9">6</text>
</g>
<g font-size="1.8" fill="#008484">
<text x="28.4" y="15.8">J3</text>
<text x="151.3" y="17.1">U6</text>
<text x="21.2" y="18.1">USB_C_Receptacle</text>
<text x="30.9" y="22.5">VBUS</text>
<text x="124.6" y="22.5">C7</text>
<text x="145.8" y="23.7">B0+</text>
<text x="147.5" y="19.4">HD3SS3202</text>
<text x="155.3" y="23.7">VCC</text>
<text x="173" y="22.4">C84</text>
<text x="228.7" y="23.9">C67</text>
<text x="239.6" y="18.1">+3V3</text>
<text x="251.6" y="23.9">C68</text>
<text x="32.3" y="27.6">CC1</text>
<text x="123.6" y="25.1">100n</text>
<text x="145.8" y="26.3">B0-</text>
<text x="173.3" y="24.9">100n</text>
<text x="228.6" y="26.2">1u</text>
<text x="251.6" y="26.2">10u</text>
<text x="32.3" y="30.1">CC2</text>
<text x="123.6" y="32.7">100n</text>
<text x="124.6" y="30.2">C8</text>
<text x="145.8" y="31.4">C0+</text>
<text x="145.8" y="33.9">C0-</text>
<text x="155.7" y="31.4">A0+</text>
<text x="156.2" y="33.9">A0-</text>
<text x="223.1" y="34.7">+1V8</text>
<text x="236.9" y="35.5" transform="rotate(-90 236.9 35.5)">AVIN</text>
<text x="241.9" y="35.4" transform="rotate(-90 241.9 35.4)">PVIN</text>
<text x="254.8" y="34.7">+1V2</text>
<text x="33.5" y="40.3">D+</text>
<text x="145.8" y="41.5">B1+</text>
<text x="155.7" y="36.4">A1+</text>
<text x="156.2" y="39">A1-</text>
<text x="231.6" y="39">ENABLE</text>
<text x="238.7" y="41.5">VSENSE</text>
<text x="241" y="39">VOUT</text>
<text x="259.2" y="40.4">C75</text>
<text x="268.1" y="40.4">C76</text>
<text x="31.8" y="47.9">RX1-</text>
<text x="33.5" y="42.8">D+</text>
<text x="145.8" y="44.1">B1-</text>
<text x="155.6" y="44.1">SEL</text>
<text x="231.6" y="44.1">VS2</text>
<text x="231.6" y="46.6">VS1</text>
<text x="242.3" y="44.1">VFB</text>
<text x="259.2" y="42.7">22u</text>
<text x="268.1" y="42.7">22u</text>
<text x="31.3" y="50.4">RX1+</text>
<text x="145.8" y="51.7">C1-</text>
<text x="145.8" y="49.1">C1+</text>
<text x="156.4" y="49.1">OE</text>
<text x="231.6" y="49.1">VS0</text>
<text x="242" y="49.1">POK</text>
<text x="254.7" y="48.5">GND</text>
<text x="31.5" y="58">TX1+</text>
<text x="32" y="55.5">TX1-</text>
<text x="155.1" y="54.2">GND</text>
<text x="236.9" y="55.6" transform="rotate(-90 236.9 55.6)">PGND</text>
<text x="241.9" y="55.6" transform="rotate(-90 241.9 55.6)">AGND</text>
<text x="247.3" y="59.4">U15</text>
<text x="31.3" y="65.7">RX2+</text>
<text x="31.8" y="63.1">RX2-</text>
<text x="244.8" y="61.9">EN5322QI</text>
<text x="32" y="70.7">TX2-</text>
<text x="31.5" y="73.3">TX2+</text>
<text x="125.9" y="75.7">PMEG3030EP,115</text>
<text x="19.7" y="81.8" transform="rotate(-90 19.7 81.8)">SHIELD</text>
<text x="27.3" y="81.8" transform="rotate(-90 27.3 81.8)">GND</text>
<text x="31.1" y="78.4">SBU1</text>
<text x="31.1" y="80.9">SBU2</text>
<text x="91.5" y="82.2">AUX_PWR</text>
<text x="91.8" y="79.7">J8</text>
<text x="112.1" y="82.2">U14</text>
<text x="125.9" y="78.3">D9</text>
<text x="137.3" y="81.1">C87</text>
<text x="137.4" y="83.4">100n</text>
<text x="112.1" y="84.8">TVS1800DRV</text>
<text x="130.1" y="86.1">R31</text>
<text x="130.2" y="88.5">143k</text>
<text x="154.4" y="89.2">TPS2121</text>
<text x="156.5" y="86.9">U11</text>
<text x="187.8" y="89.3">VCC</text>
<text x="243.4" y="89.3">+3V3</text>
<text x="130.1" y="93.8">R32</text>
<text x="153.4" y="93.6">IN1</text>
<text x="159.1" y="93.6">OUT</text>
<text x="212.3" y="93.6">PVIN</text>
<text x="229.8" y="93.6">VOUT</text>
<text x="64.9" y="101.1">Q1</text>
<text x="73.4" y="101.1">SI2369DS</text>
<text x="87.7" y="101.1">Q2</text>
<text x="100.1" y="101.1">SI2369DS</text>
<text x="113.5" y="98.2">VBUS</text>
<text x="130.1" y="96.1">10k</text>
<text x="153.4" y="98.7">OV1</text>
<text x="153.4" y="96.1">PR1</text>
<text x="159.3" y="99.9">ILIM</text>
<text x="159.4" y="97.4">CP2</text>
<text x="178.3" y="101.4">R28</text>
<text x="191.9" y="97.6">C82</text>
<text x="191.9" y="99.9">22u</text>
<text x="200.8" y="97.6">C78</text>
<text x="200.8" y="99.9">22u</text>
<text x="212.3" y="96.1">PVIN</text>
<text x="212.3" y="98.7">PVIN</text>
<text x="212.3" y="101.2">PVIN</text>
<text x="229.8" y="96.1">VOUT</text>
<text x="229.8" y="98.7">VOUT</text>
<text x="229.8" y="101.2">VOUT</text>
<text x="247.7" y="97.6">C79</text>
<text x="247.8" y="99.9">47u</text>
<text x="256.6" y="97.6">C83</text>
<text x="256.7" y="99.9">47u</text>
<text x="265.5" y="97.6">C77</text>
<text x="265.7" y="99.9">100u</text>
<text x="275.7" y="96.4">C18</text>
<text x="275.8" y="98.7">680u</text>
<text x="18.7" y="105.1">D6</text>
<text x="20.1" y="107.4">SDMK0340L-7-F</text>
<text x="39.9" y="105.2">R24</text>
<text x="40" y="107.5">470</text>
<text x="47.9" y="105.2">D5</text>
<text x="47.9" y="107.5">SMBJ22A</text>
<text x="61.1" y="105.3">C19</text>
<text x="61.1" y="107.6">4u7</text>
<text x="79.2" y="103.9">R4</text>
<text x="79.4" y="106.2">100k</text>
<text x="99.5" y="107.6">100R</text>
<text x="100.5" y="105.8">R7</text>
<text x="109.2" y="103.9">C4</text>
<text x="109.5" y="106.2">100n</text>
<text x="139" y="105.2">R33</text>
<text x="139.1" y="107.5">143k</text>
<text x="153.4" y="102.5">IN2</text>
<text x="153.4" y="105">OV2</text>
<text x="159.4" y="105.9" transform="rotate(-90 159.4 105.9)">GND</text>
<text x="160.5" y="102.5">SS</text>
<text x="160.6" y="105">ST</text>
<text x="171.5" y="103.9">C66</text>
<text x="171.7" y="106.2">100n</text>
<text x="178.4" y="103.7">22k</text>
<text x="212.3" y="106.3">VIN</text>
<text x="212.3" y="103.8">PVIN</text>
<text x="229.8" y="103.8">VOUT</text>
<text x="229.8" y="106.3">VOUT</text>
<text x="91.9" y="111.5">R5</text>
<text x="92" y="113.9">22k</text>
<text x="128.4" y="109">C86</text>
<text x="128.5" y="111.3">100n</text>
<text x="139" y="112.8">R34</text>
<text x="212.3" y="111.4">ISHARE</text>
<text x="212.3" y="113.9">SYNC_OUT</text>
<text x="227.7" y="108.8">SENSE+</text>
<text x="232.2" y="111.4">PH</text>
<text x="232.2" y="113.9">PH</text>
<text x="19.1" y="116.4">1u</text>
<text x="19.1" y="114.1">C52</text>
<text x="39.8" y="116.4">1k</text>
<text x="39.9" y="114.1">R25</text>
<text x="81.3" y="116.6">C3</text>
<text x="81.3" y="118.9">1u</text>
<text x="139" y="115.1">10k</text>
<text x="212.3" y="119">SS/TR</text>
<text x="212.3" y="116.5">INH/UVLO</text>
<text x="232.2" y="116.5">PH</text>
<text x="232.2" y="119">PH</text>
<text x="61.1" y="124.8">STUSB4500</text>
<text x="64.9" y="122.5">U5</text>
<text x="195.6" y="120.4">C9</text>
<text x="195.7" y="122.7">3n3</text>
<text x="212.3" y="121.5">STSEL</text>
<text x="212.3" y="124.1">DNC</text>
<text x="232.2" y="121.5">PH</text>
<text x="232.2" y="124.1">PH</text>
<text x="55.6" y="129.2">VBUS_VS_DISCH</text>
<text x="72.7" y="129.2">VDD</text>
<text x="212.3" y="129.2">DNC</text>
<text x="212.3" y="131.7">ILIM</text>
<text x="212.3" y="126.6">DNC</text>
<text x="232.2" y="126.6">PH</text>
<text x="232.2" y="129.2">PH</text>
<text x="232.2" y="131.7">PH</text>
<text x="45.3" y="132.4">+3V3</text>
<text x="55.6" y="136.8">VSYS</text>
<text x="62.9" y="134.2">VBUS_EN_SINK</text>
<text x="117.3" y="135.7">R8</text>
<text x="117.3" y="138">1k</text>
<text x="212.3" y="134.2">OCP_SEL</text>
<text x="212.3" y="136.8">PWRGD</text>
<text x="228.2" y="136.8">RT/CLK</text>
<text x="230" y="134.2">VADJ</text>
<text x="36.8" y="143.3">C1</text>
<text x="45.7" y="143.3">C2</text>
<text x="55.6" y="141.9">VREG_1V2</text>
<text x="55.6" y="139.3">VREG_2V7</text>
<text x="71" y="139.3">DISCH</text>
<text x="216.5" y="143.5" transform="rotate(-90 216.5 143.5)">AGND</text>
<text x="219.1" y="143.5" transform="rotate(-90 219.1 143.5)">AGND</text>
<text x="221.6" y="143.5" transform="rotate(-90 221.6 143.5)">PGND</text>
<text x="224.2" y="143.5" transform="rotate(-90 224.2 143.5)">PGND</text>
<text x="226.7" y="143.5" transform="rotate(-90 226.7 143.5)">PGND</text>
<text x="229.2" y="143.5" transform="rotate(-90 229.2 143.5)">PGND</text>
<text x="231.8" y="143.5" transform="rotate(-90 231.8 143.5)">PGND</text>
<text x="244.4" y="138.2">R10</text>
<text x="244.5" y="140.5">90k9</text>
<text x="253.3" y="138.2">R11</text>
<text x="253.4" y="140.5">316R</text>
<text x="36.9" y="145.6">1u</text>
<text x="45.7" y="145.6">1u</text>
<text x="65.2" y="149.5">POWER_OK3</text>
<text x="65.2" y="146.9">POWER_OK2</text>
<text x="72" y="144.4">GPIO</text>
<text x="94.4" y="148.4">R6</text>
<text x="132.2" y="148.1">D3</text>
<text x="140.6" y="149.5">R23</text>
<text x="149" y="149.5">330R</text>
<text x="154.5" y="146.4">+3V3</text>
<text x="55.6" y="152">CC1DB</text>
<text x="55.6" y="154.6">CC1</text>
<text x="67.8" y="152">A_B_SIDE</text>
<text x="69.2" y="154.6">ATTACH</text>
<text x="94.6" y="150.7">100k</text>
<text x="32.1" y="161.1">D4</text>
<text x="55.6" y="157.1">CC2</text>
<text x="55.6" y="159.6">CC2DB</text>
<text x="91.9" y="161.1">R2</text>
<text x="109.6" y="161.1">R3</text>
<text x="32.2" y="163.4">ESD7002WTT1G</text>
<text x="55.6" y="162.2">ADDR0</text>
<text x="55.6" y="164.7">ADDR1</text>
<text x="55.6" y="167.3">NC</text>
<text x="72.7" y="167.3">SDA</text>
<text x="72.9" y="164.7">SCL</text>
<text x="92" y="163.4">10k</text>
<text x="109.8" y="163.4">10k</text>
<text x="143.1" y="162.9">+3V3</text>
<text x="55.6" y="169.8">GND</text>
<text x="55.6" y="172.3">PAD</text>
<text x="70.6" y="172.3">RESET</text>
<text x="70.6" y="169.8">ALERT</text>
<text x="91.9" y="173.8">R1</text>
<text x="152.1" y="172.4">I2C_DEBUG</text>
<text x="152.2" y="170.1">J12</text>
<text x="92.1" y="176.1">100k</text>
</g>
<g font-size="1.8" fill="#840000">
<text x="38.2" y="21.6">A4</text>
<text x="141.9" y="22.9">14</text>
<text x="161.4" y="22.9">3</text>
<text x="171" y="18.7">3V3_VOUT</text>
<text x="38.2" y="26.7">A5</text>
<text x="38.2" y="29.2">B5</text>
<text x="141.9" y="25.4">13</text>
<text x="38.2" y="34.3">A7</text>
<text x="141.9" y="30.5">10</text>
<text x="142.4" y="33">9</text>
<text x="160.9" y="30.5">16</text>
<text x="161.4" y="33">1</text>
<text x="161.4" y="35.6">4</text>
<text x="176" y="31.4">USB3_TX+</text>
<text x="176" y="33.9">USB3_TX-</text>
<text x="236" y="30.4" transform="rotate(-90 236 30.4)">16</text>
<text x="241" y="30.4" transform="rotate(-90 241 30.4)">19</text>
<text x="38.2" y="39.4">A6</text>
<text x="38.2" y="41.9">B6</text>
<text x="38.2" y="36.8">B7</text>
<text x="64.3" y="41.5">USB2_D+</text>
<text x="64.3" y="36.4">USB2_D-</text>
<text x="141.9" y="40.6">12</text>
<text x="161.4" y="38.1">5</text>
<text x="176" y="39">USB3_RX-</text>
<text x="176" y="36.4">USB3_RX+</text>
<text x="228.9" y="38.1">18</text>
<text x="246.7" y="40.6">13</text>
<text x="247.2" y="38.1">4</text>
<text x="37.7" y="47">B10</text>
<text x="141.9" y="43.2">11</text>
<text x="161.4" y="43.2">6</text>
<text x="228.9" y="43.2">10</text>
<text x="228.9" y="45.7">11</text>
<text x="246.7" y="43.2">14</text>
<text x="37.7" y="49.5">B11</text>
<text x="142.4" y="50.8">7</text>
<text x="142.4" y="48.3">8</text>
<text x="160.9" y="48.3">15</text>
<text x="161.4" y="53.3">2</text>
<text x="228.9" y="48.3">12</text>
<text x="246.7" y="48.3">17</text>
<text x="38.2" y="57.1">A2</text>
<text x="38.2" y="54.6">A3</text>
<text x="236" y="57.9" transform="rotate(-90 236 57.9)">2</text>
<text x="241" y="58.4" transform="rotate(-90 241 58.4)">15</text>
<text x="37.7" y="62.2">A10</text>
<text x="37.7" y="64.8">A11</text>
<text x="38.2" y="69.8">B3</text>
<text x="38.2" y="77.5">A8</text>
<text x="38.2" y="72.4">B2</text>
<text x="38.2" y="80">B8</text>
<text x="105.6" y="78.7">1</text>
<text x="105.6" y="81.3">2</text>
<text x="18.8" y="86.4" transform="rotate(-90 18.8 86.4)">S1</text>
<text x="26.4" y="86.5" transform="rotate(-90 26.4 86.5)">A1</text>
<text x="126" y="84.6" transform="rotate(-90 126 84.6)">4</text>
<text x="113.9" y="90.5">Det &amp;</text>
<text x="114.7" y="92.4">Drv</text>
<text x="150.6" y="95.2">6</text>
<text x="150.6" y="92.7">7</text>
<text x="164.6" y="92.7">1</text>
<text x="208.6" y="95.2">11</text>
<text x="209.1" y="92.7">1</text>
<text x="236.5" y="92.7">34</text>
<text x="236.5" y="95.2">35</text>
<text x="126" y="97.3" transform="rotate(-90 126 97.3)">1</text>
<text x="150.6" y="101.6">2</text>
<text x="150.6" y="97.8">5</text>
<text x="164.1" y="99.1">10</text>
<text x="164.1" y="101.6">11</text>
<text x="164.6" y="96.5">3</text>
<text x="208.6" y="97.8">12</text>
<text x="208.6" y="100.3">39</text>
<text x="236.5" y="97.8">36</text>
<text x="236.5" y="100.3">37</text>
<text x="65.5" y="103.4">3</text>
<text x="73.2" y="103.4">2</text>
<text x="90.9" y="103.4">2</text>
<text x="98.6" y="103.4">3</text>
<text x="150.6" y="104.1">4</text>
<text x="164.6" y="104.1">9</text>
<text x="208.6" y="102.9">40</text>
<text x="209.1" y="105.4">3</text>
<text x="236.5" y="107.9">27</text>
<text x="236.5" y="102.9">38</text>
<text x="236.5" y="105.4">41</text>
<text x="71.4" y="108.7" transform="rotate(-90 71.4 108.7)">1</text>
<text x="96.8" y="108.7" transform="rotate(-90 96.8 108.7)">1</text>
<text x="158.5" y="109.2" transform="rotate(-90 158.5 109.2)">12</text>
<text x="208.6" y="110.5">25</text>
<text x="209.1" y="113">7</text>
<text x="236.5" y="110.5">10</text>
<text x="236.5" y="113">13</text>
<text x="208.6" y="118.1">28</text>
<text x="208.6" y="115.6">30</text>
<text x="236.5" y="115.6">14</text>
<text x="236.5" y="118.1">15</text>
<text x="208.6" y="120.6">29</text>
<text x="209.1" y="123.2">5</text>
<text x="209.1" y="125.7">9</text>
<text x="236.5" y="120.6">16</text>
<text x="236.5" y="123.2">17</text>
<text x="236.5" y="125.7">18</text>
<text x="51.7" y="128.3">18</text>
<text x="78.4" y="128.3">24</text>
<text x="208.6" y="128.3">24</text>
<text x="209.1" y="130.8">6</text>
<text x="236.5" y="128.3">19</text>
<text x="236.5" y="130.8">42</text>
<text x="51.7" y="135.9">22</text>
<text x="78.4" y="133.3">16</text>
<text x="209.1" y="133.3">4</text>
<text x="209.1" y="135.9">8</text>
<text x="236.5" y="135.9">22</text>
<text x="236.5" y="133.3">26</text>
<text x="51.7" y="141">21</text>
<text x="51.7" y="138.4">23</text>
<text x="78.4" y="143.5">15</text>
<text x="78.9" y="138.4">9</text>
<text x="78.4" y="148.6">14</text>
<text x="78.4" y="146">20</text>
<text x="93.5" y="144.4">3V3_VOUT</text>
<text x="215.6" y="146.8" transform="rotate(-90 215.6 146.8)">2</text>
<text x="218.2" y="147.3" transform="rotate(-90 218.2 147.3)">23</text>
<text x="220.7" y="147.3" transform="rotate(-90 220.7 147.3)">20</text>
<text x="223.3" y="147.3" transform="rotate(-90 223.3 147.3)">21</text>
<text x="225.8" y="147.3" transform="rotate(-90 225.8 147.3)">31</text>
<text x="228.3" y="147.3" transform="rotate(-90 228.3 147.3)">32</text>
<text x="230.9" y="147.3" transform="rotate(-90 230.9 147.3)">33</text>
<text x="52.2" y="151.1">1</text>
<text x="52.2" y="153.7">2</text>
<text x="78.4" y="153.7">11</text>
<text x="78.4" y="151.1">17</text>
<text x="23.9" y="158.2" transform="rotate(-90 23.9 158.2)">1</text>
<text x="29" y="158.2" transform="rotate(-90 29 158.2)">2</text>
<text x="51.7" y="161.3">12</text>
<text x="52.2" y="156.2">4</text>
<text x="52.2" y="158.7">5</text>
<text x="116.4" y="159.6">3V3_VOUT</text>
<text x="26.4" y="165.8" transform="rotate(-90 26.4 165.8)">3</text>
<text x="51.7" y="163.8">13</text>
<text x="52.2" y="166.4">3</text>
<text x="78.9" y="163.8">7</text>
<text x="78.9" y="166.4">8</text>
<text x="97.3" y="164.7">USB_SCL</text>
<text x="116.4" y="167.3">USB_SDA</text>
<text x="146.2" y="166.4">1</text>
<text x="51.7" y="168.9">10</text>
<text x="51.7" y="171.4">25</text>
<text x="78.4" y="168.9">19</text>
<text x="78.9" y="171.4">6</text>
<text x="135.5" y="172.3">USB_SDA</text>
<text x="135.7" y="169.8">USB_SCL</text>
<text x="146.2" y="168.9">2</text>
<text x="146.2" y="171.4">3</text>
<text x="146.2" y="174">4</text>
</g>
<g font-size="1.8" fill="#0000c2">
<text x="87.6" y="31.7">polarity swap OK</text>
<text x="133.3" y="59.9">USB type-C mux options:</text>
<text x="133.3" y="61.9">HD3SS3202 (passive)</text>
<text x="133.3" y="64">PTN36043 (active)</text>
<text x="101.6" y="71.1">TPS2121 over-voltage cutoff set to 16 V</text>
<text x="133.3" y="66">TUSB1042I (active)</text>
<text x="101.6" y="73.7">TVS1800 working voltage 18V, clamps by 24 V</text>
<text x="61" y="80">SBU not used</text>
<text x="154.9" y="114.8">Current limit set at 4.5A</text>
<text x="154.9" y="116.8">Switches to IN1 when IN1 &gt; IN2</text>
</g>
<text font-size="1.8" fill="#008400" x="43.2" y="101.6">CONN_VBUS</text>
</svg>
